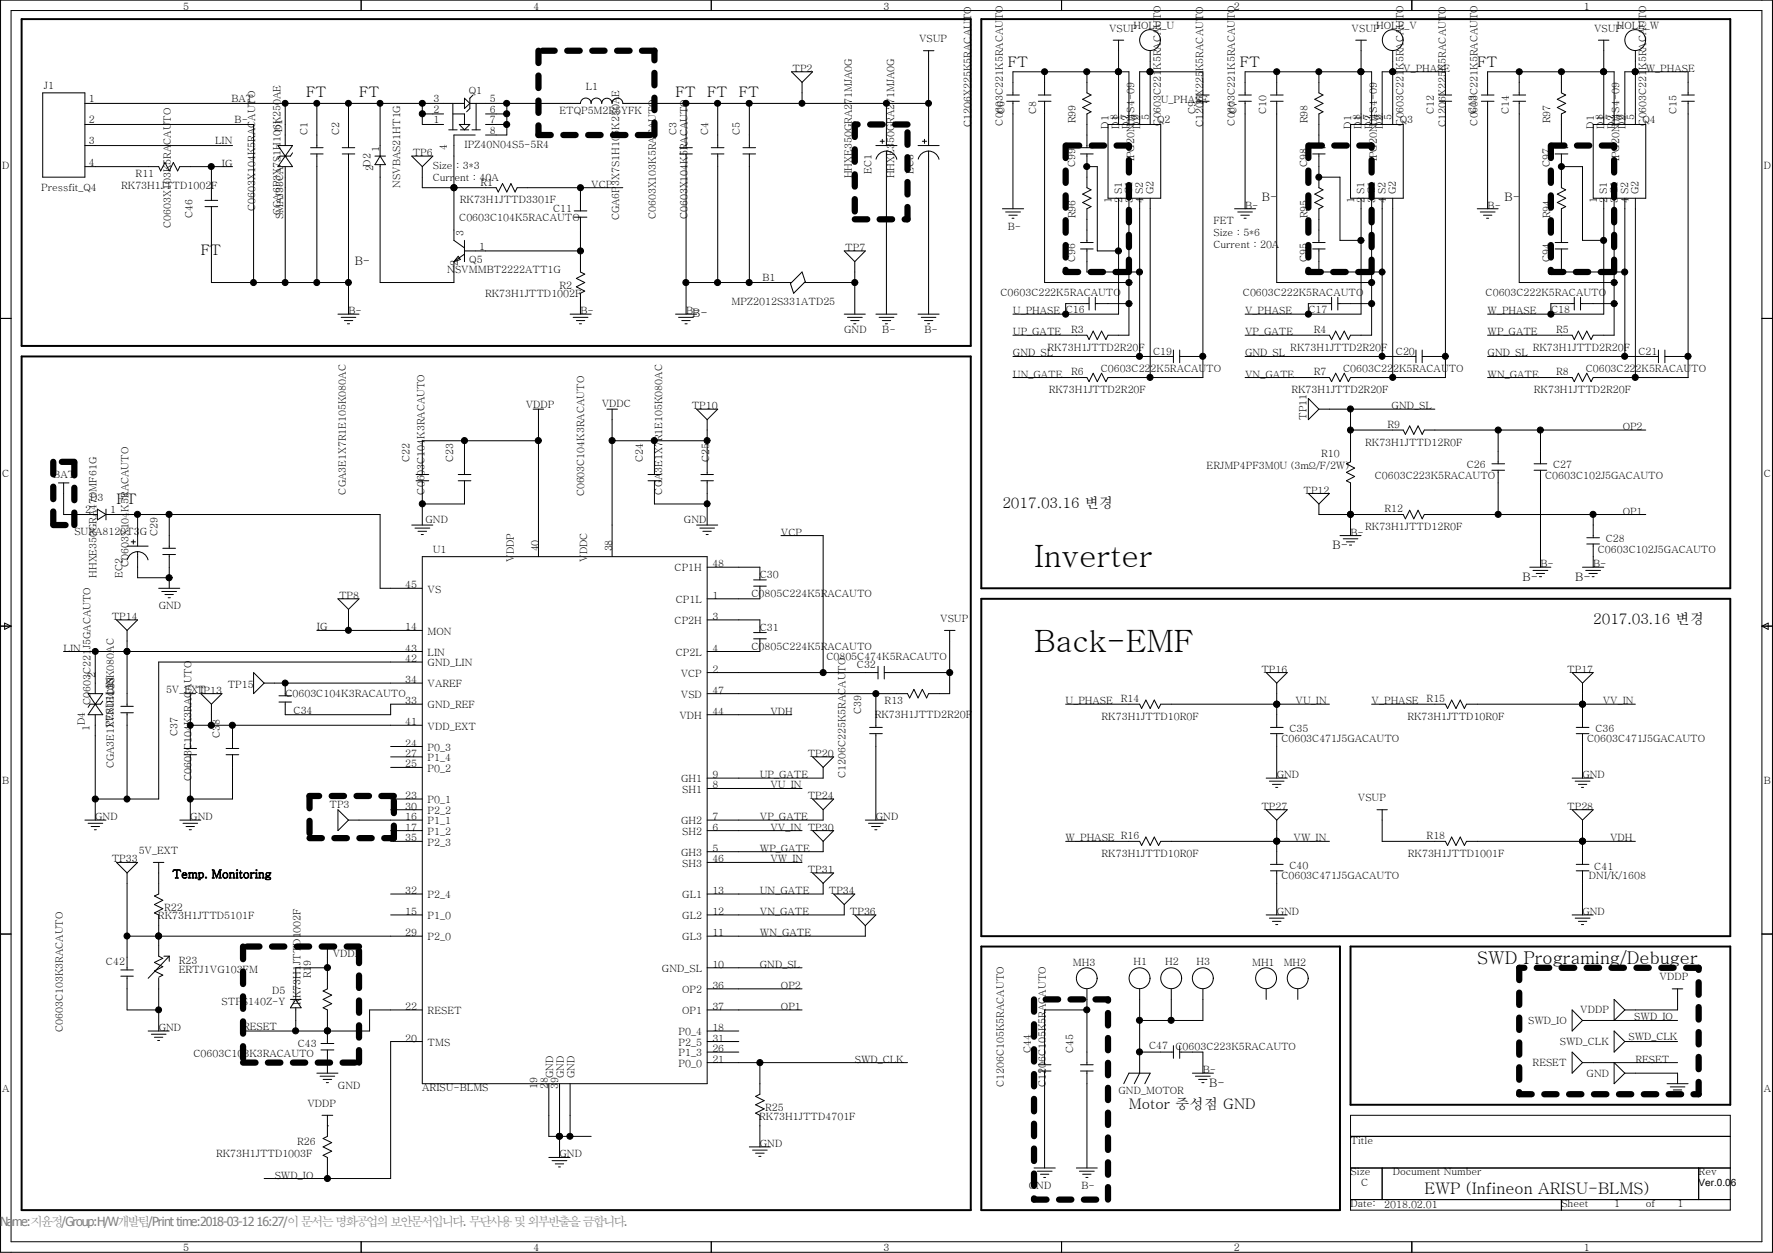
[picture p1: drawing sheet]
<svg xmlns="http://www.w3.org/2000/svg" width="420mm" height="297mm" viewBox="0 0 420 297" stroke-linecap="round" stroke-linejoin="round" font-family="sans-serif">
<path d="M5.1 4.5h224.8v77.4h-224.8zM232.4 4.5h177.3v134.8h-177.3zM5.1 84.4h224.8v202.1h-224.8zM232.4 141.8h177.3v79.9h-177.3zM232.4 224.1h84.9v62.4h-84.9zM319.8 224.1h89.9v37.5h-89.9z" fill="none" stroke="#000" stroke-width=".47"/>
<g fill="none" stroke="#000" stroke-width=".24">
<path d="M.1 0h419.6v296.5h-419.6zM2.6 2.5h414.6v291.5h-414.6zM85.5 0v2.5M168.4 0v2.5M187.4 17h5l-2.5 2.5zM189.9 19.5v5M218.6 12h2.5M219.9 12v22.5M247.3 17v5.5M251.4 0v2.5M257.4 17v5l.9 .5-2 1 2 1-2 1 2 1-.9 .5v8M263.6 9.5h2.5"/>
<path d="M264.8 17h.1M264.8 9.5v20M272.3 17h.1M272.3 12v17.5M302.3 17v5.5M312.3 17v5l1 .5-2 1 2 1-2 1 2 1-1 .5v8M321 9.5h2.5M322.3 17h.1M322.3 9.5v20M329.8 17h.1M329.8 12v17.5M334.3 0v2.5"/>
<path d="M359.7 17v5.5M369.7 17v5l1 .5-2 1 2 1-2 1 2 1-1 .5v8M378.5 9.5h2.5M379.7 17h.1M379.7 9.5v20M387.2 17h.1M387.2 12v17.5M10.1 22h10v19.9h-10zM20.1 39.5h17.5l.4 1 1.1-2 1 2 .9-2 1.1 2 .5-1h12.5M20.1 34.5h35M20.1 29.5h39.9v37.4M20.1 24.5h89.9"/>
<path d="M50.1 39.5v7.9M65.8 34.5h3.5l-3.5 5h3.5zM67.5 37h.1M67.5 24.5v10M67.5 39.5v27.4M69.3 36.2l-.5 .8h-2.5l-.5 .7M73.5 36.5h3M73.5 35h3M75 24.5v10.5M75 36.5v30.4M81 36.5h3M81 35h3"/>
<path d="M82.5 24.5v10.5M82.5 36.5v37.9M88.8 37h2.5M90 37l1.3 2h-2.5zM90 24.5v12.5M90 39v27.9h17.5v-4.9M97.5 37h5l-2.5 2.5zM100 24.5v5h5M100 27h5M100 39.5v4.9h17.5l.5 1.1 1-2 1 2 1-2 1 2 .5-1.1h25M106.3 30.7h1.9M107.2 27h2.8v2.5"/>
<path d="M107.2 24.5v6.2M108.7 29.5h2.5l-1.2 1.2zM109 30.7h2M110 23.3l1.2 1.2-1.2 1.2zM111.2 24.5h26.2a1.27 1.27 0 0 1 1.3-1.3 1.27 1.27 0 0 1 1.3 1.3M111.8 30.7h1.9M112 22.5l-.8 .8v2.4l-.7 .8M112.5 32h-5v24.9l2.5 1.8M112.7 24.5v6.2M115 29.5h5M115 27h5M120 24.5v7.5h-5"/>
<path d="M139.9 24.5a1.27 1.27 0 0 1 1.3-1.3 1.27 1.27 0 0 1 1.3 1.3 1.23 1.23 0 0 1 1.2-1.2 1.23 1.23 0 0 1 1.2 1.2 1.27 1.27 0 0 1 1.3-1.3 1.27 1.27 0 0 1 1.3 1.3h72.4M160.9 36.5h3M160.9 35h3M162.4 24.5v10.5M162.4 36.5v37.9M168.4 36.5h3M168.4 35h3M169.9 24.5v10.5M169.9 36.5v30.4M175.9 36.5h3M175.9 35h3M177.4 24.5v10.5"/>
<path d="M177.4 36.5v30.4M207.4 34.5h5M207.4 37.7a2.53 2.53 0 0 1 2.5-1.9 2.53 2.53 0 0 1 2.4 1.9M208.4 33.4h1M208.9 33v1M209.9 24.5v10M209.9 35.7v38.7M217.4 34.5h5M217.4 37.7a2.53 2.53 0 0 1 2.5-1.9 2.53 2.53 0 0 1 2.4 1.9M218.4 33.4h1M218.9 33v1M219.9 35.7v38.7"/>
<path d="M238.4 24h3M238.4 22.5h3M239.8 22.5v-5.5h27.5v12.5M239.8 24v25.4M245.8 24h3.1M245.8 22.5h3.1M247.3 24v42.9h20M255.8 36.5h3M255.8 35h3M257.4 39.5h.1M257.4 39.5h2.4v19.9h5M257.4 36.5v7.9l.9 .6-2 1 2 .9-2 1.1 2 .9-.9 .5v8"/>
<path d="M262.4 29.5h12.4v17.4h-12.4zM283.3 24h3M283.3 22.5h3M284.8 22.5v-5.5h-15v12.5M284.8 24v65.4h-22.4l-.6 1-1-2-1 2-1-2-.9 2-.5-1h-17.6M293.3 24h3M293.3 22.5h3M294.8 22.5v-5.5h30v12.5M294.8 24v25.4M300.8 24h3M300.8 22.5h3M302.3 24v42.9h22.5"/>
<path d="M310.8 36.5h3M310.8 35h3M312.3 36.5v7.9l1 .6-2 1 2 .9-2 1.1 2 .9-1 .5v8M319.8 29.5h12.5v17.4h-12.5zM340.8 24h2.9M340.8 22.5h2.9M342.2 22.5v-5.5h-14.9v12.5M342.2 24v65.4h-22.4l-.5 1-1-2-1 2-1-2-1 2-.5-1h-20M350.7 24h3.1M350.7 22.5h3.1M352.2 22.5v-5.5h30v12.5M352.2 24v25.4"/>
<path d="M358.2 24h3M358.2 22.5h3M359.7 24v42.9h22.5M368.2 36.5h3M368.2 35h3M369.7 39.5h.1M369.7 36.5v7.9l1 .6-2 1 2 .9-2 1.1 2 .9-1 .5v8M369.7 39.5h5v17.4h5M377.2 29.5h12.5v17.4h-12.5zM398.2 24h3M398.2 22.5h3M399.7 22.5v-5.5h-15v12.5"/>
<path d="M399.7 24v65.4h-22.5l-.5 1-1-2-1 2-1-2-.9 2-.6-1h-20M48.5 48.9h3M48.5 47.4h3M50.1 48.9v18h32.4M107.5 44.4h.1M110 56.9v5.1M110 59.4h27.4M136 51.4h3M136 49.9h3M137.4 44.4v5.5M137.4 51.4v13l1.1 .5-2 1 2 1-2 1 2 1-1.1 .5v5M199.9 59.4h5l-2.5 2.6z"/>
<path d="M237.3 49.4h5.1M238.1 50.2h3.5M238.9 51h2M239.6 51.7h.5M255.8 58.9h3M255.8 57.4h3M257.4 58.9v5.5h12.4M264.8 46.9v27.5h-25M267.3 46.9v32.5h-4.9l-.6 1-1-2-1 2-1-2-.9 2-.5-1h-17.6M269.8 46.9v37.5M272.3 46.9v42.5M292.3 49.4h5"/>
<path d="M293.1 50.2h3.4M293.8 51h2M294.6 51.7h.5M310.8 58.9h3M310.8 57.4h3M312.3 41.9h.1M312.3 58.9v5.5h15M312.3 41.9h5v15h5M322.3 46.9v27.5h-27.5M324.8 46.9v32.5h-5l-.5 1-1-2-1 2-1-2-1 2-.5-1h-20M327.3 46.9v37.5M329.8 46.9v42.5"/>
<path d="M349.8 49.4h4.9M350.5 50.2h3.5M351.3 51h1.9M352 51.7h.5M368.2 58.9h3M368.2 57.4h3M369.7 58.9v5.5h15M379.7 46.9v27.5h-27.5M382.2 46.9v32.5h-5l-.5 1-1-2-1 2-1-2-.9 2-.6-1h-20M384.7 46.9v37.5M387.2 46.9v42.5M.1 75.4h2.5"/>
<path d="M80 74.4h5M80.8 75.1h3.4M81.5 75.9h2M82.3 76.7h.5M108.5 60.7l.5 .7-1.5 .6zM110 60.2l-2.5 1.8M135 74.4h5M135.7 75.1h3.5M136.5 75.9h2M137.2 76.7h.5M160 74.4h4.9M160.7 75.1h3.5"/>
<path d="M161.4 75.9h2M162.2 76.7h.5M162.4 66.9h25M187.2 67.2l2.7-2.8 .8 2.3-2.8 2.7zM190.4 66.9h12M199.9 74.4h5M200.7 75.1h3.5M201.4 75.9h2M202.1 76.7h.5M202.4 62v12.4M207.4 74.4h5M208.1 75.1h3.6"/>
<path d="M208.9 75.9h2M209.6 76.7h.5M217.4 74.4h5M218.1 75.1h3.5M218.9 75.9h2M219.7 76.7h.4M257.9 71.9h-5.6v2.5M257.9 70.4v3M259.3 71.9h8M259.3 70.4v3M315.3 71.9h-5.5v2.5M315.3 70.4v3"/>
<path d="M316.8 71.9h8M316.8 70.4v3M372.8 71.9h-5.6v2.5M372.8 70.4v3M374.2 71.9h8M374.2 70.4v3M417.2 75.4h2.5M126.2 96.9h2.5M127.5 96.9v34.9M143.7 96.9h2.5M144.9 96.9v34.9M164.9 96.9h5l-2.5 2.5z"/>
<path d="M167.4 99.4v13M239.8 84.4h38M277.8 82.9v3M279.3 84.4h5.5M279.3 82.9v3M294.8 84.4h40.5M309.8 94.3l2.5 2.6-2.5 2.5zM312.3 96.9h27.4M319.8 96.9v12.5l-1 .4 1.9 1-1.9 1 1.9 1-1.9 1 1 .5v12.5M335.3 82.9v3M336.7 84.4h5.5M336.7 82.9v3"/>
<path d="M352.2 84.4h40.5M392.7 82.9v3M394.2 84.4h5.5M394.2 82.9v3M13.8 114.3h2.5M15.1 114.3v7.5h8M98.5 113.8h3M98.5 112.4h3M100 113.8v10.5M108.5 113.8h3M108.5 112.4h3M110 104.4v8"/>
<path d="M110 113.8v5.5h-10M127.5 104.4h-27.5v8M144.9 104.4h22.5M153.4 113.8h3M153.4 112.4h3M155 104.4v8M155 113.8v5.5h12.4M166 113.8h2.9M166 112.4h2.9M167.4 113.8v10.5M309.8 116.8h5l-2.5 2.5zM312.3 119.3v2.5h20l.5 1 1-2 1 2 1-2 .9 2 .5-1h52.5"/>
<path d="M319.8 101.8h12.5l.5 1 1-1.9 1 1.9 1-1.9 .9 1.9 .5-1h52.5M353.2 111.3h3M353.2 109.8h3M354.7 101.8v8M354.7 111.3v10.5M363.2 111.3h3M363.2 109.8h3M364.8 101.8v8M364.8 111.3v23M23.1 120.6l2 1.2-2 1.3zM25.1 121.8h64.9v17.5h10M25.1 120.6v2.5"/>
<path d="M30.1 129.3h5M30.1 132.5a2.53 2.53 0 0 1 2.5-1.9 2.53 2.53 0 0 1 2.4 2M31.1 128.3h1M31.6 127.8v1M32.6 121.8v7.5M32.6 130.6v6.2h7.5M37.6 139.3h5M38.5 131.3h3.1M38.5 129.8h3.1M40.1 121.8v8M40.1 131.3v8M97.5 124.3h5"/>
<path d="M98.3 125h3.5M99 125.8h2M99.7 126.6h.5M100 131.8h67.4v124.8h-67.4zM164.9 124.3h5M165.7 125h3.5M166.4 125.8h2M167.2 126.6h.5M167.4 134.3h12.5v3M178.4 138.8h3M178.4 137.3h3M179.9 138.8v3h-12.5"/>
<path d="M184.9 126.8h10v32.5M317.3 126.8h5M318 127.6h3.5M318.8 128.3h1.9M319.5 129.1h.5M319.8 121.8h.1M362.2 134.3h5M363 135.1h3.5M363.7 135.8h2M364.5 136.5h.5M374.7 134.3h5M375.5 135.1h3.5"/>
<path d="M375.7 128.8h3M375.7 127.3h3M376.2 135.8h2M377 136.5h.4M377.2 121.8v5.5M377.2 128.8v5.5M.1 148.3h2.5M1.1 147.5l1.5 .8-1.5 .7zM15.1 154.3h84.9M22.6 154.3v9.9M27.6 146.8h5l-2.5 2.5zM30.1 154.3h.1"/>
<path d="M30.1 149.3v17.9M38.3 140.1h3.5M39.1 140.8h1.9M39.8 141.5h.5M60 159.3l2.5 2.4-2.5 2.5zM75 149.3h25M80 141.8h5l-2.5 2.5zM82.5 144.3v5M100 156.8h-62.4v32.4h-15M167.4 146.8h12.5v3M167.4 159.3h40.5M178.4 151.3h3"/>
<path d="M178.4 149.8h3M179.9 151.3v3h-12.5M207.9 157.8v3M209.4 159.3h15.5M209.4 157.8v3M223.6 149.3h2.5M224.9 149.3v14.9h-5l-.5 1.1-1-2.1-1 2.1-1-2.1-1 2.1-.5-1.1h-47.5M299.8 159.3h5l-2.5 2.4zM372.2 159.3h5l-2.5 2.4zM417.2 148.3h2.5M417.2 148.3l1.5-.8v1.5zM20.9 164.2h3.4l-1.7 2.5z"/>
<path d="M22.6 166.7h.1M22.6 169.2v25M22.6 166.7l1.7 2.5h-3.4zM24.3 166l-.5 .7h-2.5l-.4 .8M28.6 168.8h3M28.6 167.2h3M30.1 168.8v20.4M43.6 178.7h2.9M43.6 177.2h2.9M43.8 164.2h2.5M45.1 164.2v13M45.1 178.7v15.5"/>
<path d="M45.1 171.7h54.9M47.6 164.2h5l-2.5 2.5zM50.1 166.7v5M53.5 178.7h3M53.5 177.2h3M55.1 171.7v5.5M55.1 178.7v10.5h-10M62.5 161.7h37.5M66.1 166.2h2.9M66.1 164.8h2.9M67.5 161.7h.1M67.5 161.7v3.1"/>
<path d="M67.5 166.2v3h25v-2.5h7.5M92.5 176.8h7.5M92.5 179.2h7.5M167.4 169.2h20M192.4 179.2h5l-2.5 2.5zM205.9 173.7h3M205.9 172.2h3M207.4 164.2v8M207.4 173.7v20.5M252.3 166.7h17.5l.5 1.1 1-2 1 2 1-2 1 2 .5-1.1h40M300.8 173.7h3M300.8 172.2h3"/>
<path d="M302.3 166.7h.1M302.3 161.7v10.5M302.3 173.7v10.5M324.8 166.7h17.4l.6 1.1 .9-2 1 2 1.1-2 .9 2 .5-1.1h40M373.2 173.7h3M373.2 172.2h3M374.7 166.7h.1M374.7 161.7v10.5M374.7 173.7v10.5M20.1 194.2h5M20.9 194.9h3.4M21.6 195.7h2"/>
<path d="M22.3 196.5h.5M42.6 194.2h5M43.3 194.9h3.5M44 195.7h2M44.8 196.5h.5M80 191.7l2.5 2.5-2.5 2.5zM82.5 194.2h17.5M92.5 199.2h7.5M92.5 196.7h7.5M92.5 181.7h7.5M92.5 191.7h7.5M92.5 189.2h7.5"/>
<path d="M167.4 186.7h22.5M167.4 196.7h22.5M192.4 196.7h5l-2.5 2.5zM192.4 189.2h5l-2.5 2.5zM194.9 181.7v2.5h-27.5M194.9 199.2v2.5h-27.5M194.9 191.7v2.5h-27.5M204.9 194.2h5M205.7 194.9h3.4M206.4 195.7h2M207.1 196.5h.5M252.3 199.2h17.5l.5 1 1-2 1 2 1-2 1 2 .5-1h40"/>
<path d="M299.8 184.2h5M299.8 191.7h5l-2.5 2.5zM300.6 185h3.4M301.3 185.7h2M302 186.4h.6M302.3 199.2h.1M302.3 194.2v10.5M326 191.7h2.5M327.3 191.7v7.5h14.9l.6 1 .9-2 1 2 1.1-2 .9 2 .5-1h40M372.2 184.2h5M372.2 191.7h5l-2.5 2.5zM373 185h3.5"/>
<path d="M373.7 185.7h2M374.4 186.4h.6M374.7 199.2h.1M374.7 194.2v10.5M27.6 204.2h5l-2.5 2.5zM30.1 206.7v23M36.3 204.2h2.5M37.6 204.2v7.5l-1 .5 1.9 1-1.9 1 1.9 1-1.9 1 1 .4v9.8l.9 .5-1.9 1 1.9 1-1.9 1 1.9 1-.9 .5M92.5 216.6h7.5M92.5 211.7h7.5M167.4 204.2h22.5M192.4 206.7h5l-2.5 2.5z"/>
<path d="M194.9 209.2v2.5h-27.5M197.4 211.7h5l-2.5 2.5zM199.9 214.2v2.4h-32.5M202.4 216.6h5l-2.5 2.6zM204.9 219.2v2.5h-37.5M299.8 216.6h5M300.6 217.4h3.4M300.8 206.2h3M300.8 204.7h3M301.3 218.2h2M302 218.9h.6M302.3 206.2v10.4"/>
<path d="M372.2 216.6h5M373 217.4h3.5M373.2 206.2h3M373.2 204.7h3M373.7 218.2h2M374.4 218.9h.6M374.7 206.2v10.4M.1 221.2h2.5M28.6 231.1h3M28.6 229.7h3M30.1 231.1v8h7.5M30.1 221.7h69.9"/>
<path d="M37.6 221.7h.1M37.6 231.6v12.5M38.8 226.4h1.3M40.1 226.4v1.2M40.1 226.4l-5 5.2M68.8 236.6h2.5M70 238.6v5.5M70 236.6l1.3 2h-2.5zM76.3 224.1h2.5M77.5 224.1v10l-1 .6 2 .9-2 1 2 1.1-2 .9 1 .5v8M77.5 229.2h-7.5v7.4M100 239.1h-12.5v5h-30"/>
<path d="M167.4 229.2h22.5M167.4 234.1h22.5M167.4 239.1h22.5M257.4 239.1h-10.1v13M257.4 234.1v18M269.8 234.1v20l-1.2 2.5M277.3 234.1v7.5M284.8 234.1v7.5h-15M299.8 234.1v2.5M307.3 234.1v2.5M372.2 239.1l2.5 2.5-2.5 2.5zM382.2 236.6l2.5 2.5-2.5 2.5z"/>
<path d="M395.9 234.1h2.5M397.2 234.1v5h-12.5M417.2 221.2h2.5M35.1 244.1h5M35.8 244.9h3.5M36.6 245.6h1.9M37.3 246.4h.5M75 254.1h5M75.8 254.8h3.5M76 248.6h3M76 247.1h3M76.5 255.6h2"/>
<path d="M77.3 256.3h.5M77.5 244.1h.1M77.5 248.6v5.5M100 246.6h-7.5v32.5h-30M129.9 256.6v12.5h10.1M132.5 256.6v17.5M135 256.6v12.5M167.4 244.1h7.5M167.4 246.6h7.5M167.4 249.1h7.5M167.4 251.6h47.5M179.9 251.6v7.5l-1 .5 2 1-2 1 2 1-2 1 1 .5v7.5"/>
<path d="M245.8 253.6h3.1M245.8 252.1h3.1M247.3 253.6v23M255.8 253.6h3M255.8 252.1h3M257.4 253.6v23M266.1 256.6l1.2-2.5h5l-1.2 2.5M269.8 249.1h8M277.8 247.6v3M279.3 249.1h5.5v5M279.3 247.6v3M282.3 254.1h5"/>
<path d="M283 254.8h3.6M283.8 255.6h2M284.6 256.3h.5M372.2 249.1l2.5 2.5-2.5 2.5zM374.7 251.6h22.5M374.7 241.6h22.5M382.2 244.1l2.5 2.5-2.5 2.5zM382.2 251.6l2.5 2.5-2.5 2.5zM384.7 246.6h12.5M384.7 254.1h12.5v2.5M394.7 256.6h5M395.5 257.4h3.4"/>
<path d="M396.2 258.1h2M397 258.8h.4M76.3 264.1h2.5M77.5 266.6h.1M77.5 264.1v5l-1 .5 2 1-2 1 2 1-2 1 1 .5v5M129.9 274.1h5.1M130.7 274.8h3.5M131.5 275.6h2M132.2 276.3h.5M132.5 269.1h.1M177.4 271.6h5M178.2 272.3h3.5"/>
<path d="M178.9 273h2M179.7 273.8h.5M244.8 276.6h5.1M245.6 277.3h3.5M246.4 278h1.9M247.1 278.8h.5M254.9 276.6h4.9M255.6 277.3h3.5M256.3 278h2M257.1 278.8h.5M319.8 264.1h89.9v22.4h-89.9zM319.8 276.6h89.9"/>
<path d="M319.8 269.1h89.9M327.3 276.6v7.4M402.2 276.6v7.4M85.5 294v2.5M168.4 294v2.5M251.4 294v2.5M319.8 284h89.9M334.3 294v2.5M369.7 284v2.5"/>
<circle cx="272.3" cy="9.5" r="2.46"/>
<circle cx="329.8" cy="9.5" r="2.46"/>
<circle cx="387.2" cy="9.5" r="2.46"/>
<circle cx="257.3" cy="231.6" r="2.46"/>
<circle cx="269.8" cy="231.6" r="2.47"/>
<circle cx="277.3" cy="231.6" r="2.47"/>
<circle cx="284.8" cy="231.6" r="2.47"/>
<circle cx="299.8" cy="231.6" r="2.47"/>
<circle cx="307.3" cy="231.6" r="2.47"/>
</g>
<g fill="none" stroke="#000" stroke-width="1.5">
<path d="M127.5 12v2.9M127.5 17.9v2.9M128.4 12h2.9M134.3 12h3M140.2 12h3M146.1 12h3M152 12h3v2.3M155 17.3v2.9M127.5 23.8v2.9M127.5 29.7v2.3h2.9M133.4 32h2.9M139.3 32h2.9"/>
<path d="M145.1 32h3M151 32h3M155 23.1v3M155 29v3M202.4 35.4v2.9M203.1 29.5h-.7v2.9M206 29.5h3M212 29.5h2.9M214.9 31.3v3M214.9 37.2v3M252.3 34.5v2.9M252.6 34.5h2.9"/>
<path d="M258.5 34.5h2.9M264.4 34.5h2.9v.5M267.3 37.9v2.9M309.8 34.5v2.9M310 34.5h3M315.9 34.5h3M321.8 34.5h3v.5M324.8 37.9v2.9M367.2 34.5v2.9M367.5 34.5h2.9M373.4 34.5h2.9M379.3 34.5h2.9v.5"/>
<path d="M382.2 37.9v2.9M202.4 41.3v2.9M202.4 47.2v2.9M202.4 51.9h3M208.3 51.9h2.9M214.9 49v2.9h-.7M214.9 43.1v3M252.3 40.4v2.9M252.3 46.3v2.9M252.3 52.1v3M252.3 58v3M267.3 43.8v3"/>
<path d="M267.3 49.7v2.9M267.3 55.6v2.9M309.8 40.4v2.9M309.8 46.3v2.9M309.8 52.1v3M309.8 58v3M324.8 43.8v3M324.8 49.7v2.9M324.8 55.6v2.9M367.2 40.4v2.9M367.2 46.3v2.9M367.2 52.1v3"/>
<path d="M367.2 58v3M382.2 43.8v3M382.2 49.7v2.9M382.2 55.6v2.9M252.3 63.9v.5h3M258.2 64.4h3M264.1 64.4h3M267.3 61.5v2.9M309.8 63.9v.5h2.9M315.7 64.4h2.9M321.6 64.4h2.9M324.8 61.5v2.9"/>
<path d="M367.2 63.9v.5h3M373.1 64.4h3M379 64.4h2.9M382.2 61.5v2.9M12.6 109.4v2.9M12.6 115.2v3M14.6 109.4h3M17.6 109.6v3M17.6 115.5v2.9M12.6 121.1v3M12.6 124.3h2.9M17.6 121.4v2.9"/>
<path d="M73.3 194.4v2.9M73.3 198.5h2.9M75.6 188.5h-2.3v2.9M78.5 188.5h3M79.2 198.5h2.9M84.4 188.5h3M85.1 198.5h2.9M90.3 188.5h3M93.3 195.5v3h-2.3M93.3 189.6v2.9M57.5 224.1v3M57.5 230v3"/>
<path d="M57.5 235.9v3M58.5 224.1h2.9M64.4 224.1h2.9M70.3 224.1h2.9M76.2 224.1h2.9M82.1 224.1h2.9M85 225.1v3M85 231v2.9M85 236.9v2.9M244.8 236.6v3M247.6 236.6h2.9M253.5 236.6h3"/>
<path d="M259.4 236.6h3v.3M262.4 239.9v2.9M359.7 235v2.9M360.9 229.2h-1.2v2.9M363.9 229.2h2.9M369.7 229.2h3.1M375.7 229.2h2.9M381.6 229.2h2.9M387.5 229.2h2.9M393.4 229.2h2.9M399.2 229.2h3v.5M402.2 232.6v2.9"/>
<path d="M402.2 238.5v2.9M57.5 241.8v3M57.5 247.7v2.9M57.5 251.6h3M63.4 251.6h3M69.4 251.6h2.9M75.2 251.6h3M81.1 251.6h3M85 242.8v2.9M85 248.6v3M244.8 242.5v3M244.8 248.4v3"/>
<path d="M244.8 254.3v2.9M262.4 245.8v2.9M262.4 251.7v2.9M262.4 257.6v2.9M359.7 241v2.9M359.7 246.8v2.9M359.7 252.7v3M359.7 258.6v.5h3M365.6 259.1h3M371.5 259.1h2.9M377.4 259.1h3M383.3 259.1h2.9"/>
<path d="M389.2 259.1h3M395.1 259.1h3M402.2 256.2v2.9h-1.2M402.2 244.4v2.9M402.2 250.3v2.9M244.8 260.2v3M244.8 266.1v2.9M244.8 271.9v3M244.8 277.9v2.9M262.4 263.4v3M262.4 269.3v3M262.4 275.2v3"/>
<path d="M244.8 283.7v.3h3M250.8 284h2.9M256.6 284h3M262.4 281.1v2.9"/>
</g>
<g fill="#000" stroke="#000" stroke-width=".24">
<circle cx="247.3" cy="17" r=".71"/>
<circle cx="257.3" cy="17" r=".71"/>
<circle cx="264.8" cy="17" r=".71"/>
<circle cx="272.3" cy="17" r=".71"/>
<circle cx="302.3" cy="17" r=".71"/>
<circle cx="312.3" cy="17" r=".7"/>
<circle cx="322.2" cy="17" r=".71"/>
<circle cx="329.8" cy="17" r=".71"/>
<circle cx="359.7" cy="17" r=".71"/>
<circle cx="369.7" cy="17" r=".71"/>
<circle cx="379.7" cy="17" r=".71"/>
<circle cx="387.2" cy="17" r=".71"/>
<circle cx="50" cy="39.4" r=".71"/>
<circle cx="67.5" cy="24.5" r=".7"/>
<circle cx="75" cy="24.5" r=".7"/>
<circle cx="82.5" cy="24.5" r=".7"/>
<circle cx="90" cy="24.5" r=".7"/>
<circle cx="100" cy="26.9" r=".72"/>
<circle cx="100" cy="24.5" r=".71"/>
<circle cx="120" cy="29.5" r=".72"/>
<circle cx="120" cy="26.9" r=".72"/>
<circle cx="120" cy="24.5" r=".71"/>
<circle cx="162.4" cy="24.5" r=".71"/>
<circle cx="169.9" cy="24.5" r=".71"/>
<circle cx="177.4" cy="24.5" r=".71"/>
<circle cx="189.9" cy="24.5" r=".7"/>
<circle cx="209.9" cy="24.5" r=".71"/>
<circle cx="219.8" cy="24.5" r=".7"/>
<circle cx="257.3" cy="39.4" r=".71"/>
<circle cx="369.7" cy="39.4" r=".71"/>
<circle cx="107.5" cy="44.4" r=".72"/>
<circle cx="137.4" cy="44.4" r=".72"/>
<circle cx="137.4" cy="59.4" r=".72"/>
<circle cx="264.8" cy="59.4" r=".72"/>
<circle cx="312.3" cy="41.9" r=".71"/>
<circle cx="322.2" cy="56.9" r=".72"/>
<circle cx="379.7" cy="56.9" r=".72"/>
<circle cx="60" cy="66.9" r=".71"/>
<circle cx="67.5" cy="66.9" r=".71"/>
<circle cx="75" cy="66.9" r=".71"/>
<circle cx="82.5" cy="66.9" r=".71"/>
<circle cx="162.4" cy="66.9" r=".72"/>
<circle cx="169.9" cy="66.9" r=".72"/>
<circle cx="177.4" cy="66.9" r=".72"/>
<circle cx="202.4" cy="66.9" r=".72"/>
<circle cx="252.3" cy="74.4" r=".72"/>
<circle cx="267.3" cy="71.9" r=".72"/>
<circle cx="267.3" cy="66.9" r=".72"/>
<circle cx="269.8" cy="64.4" r=".72"/>
<circle cx="309.8" cy="74.4" r=".72"/>
<circle cx="324.8" cy="71.9" r=".72"/>
<circle cx="324.8" cy="66.9" r=".72"/>
<circle cx="327.2" cy="64.4" r=".71"/>
<circle cx="367.2" cy="74.4" r=".72"/>
<circle cx="382.2" cy="71.9" r=".72"/>
<circle cx="382.2" cy="66.9" r=".72"/>
<circle cx="384.7" cy="64.4" r=".72"/>
<circle cx="269.8" cy="84.4" r=".72"/>
<circle cx="272.3" cy="89.4" r=".72"/>
<circle cx="284.8" cy="84.4" r=".72"/>
<circle cx="319.7" cy="96.8" r=".71"/>
<circle cx="327.2" cy="84.4" r=".71"/>
<circle cx="329.8" cy="89.4" r=".72"/>
<circle cx="342.2" cy="84.4" r=".71"/>
<circle cx="384.7" cy="84.4" r=".72"/>
<circle cx="387.2" cy="89.4" r=".72"/>
<circle cx="399.7" cy="84.4" r=".72"/>
<circle cx="100" cy="119.3" r=".72"/>
<circle cx="110" cy="104.3" r=".72"/>
<circle cx="127.5" cy="104.3" r=".72"/>
<circle cx="144.9" cy="104.3" r=".72"/>
<circle cx="154.9" cy="104.3" r=".72"/>
<circle cx="167.4" cy="119.3" r=".71"/>
<circle cx="167.4" cy="104.3" r=".71"/>
<circle cx="319.7" cy="101.8" r=".71"/>
<circle cx="354.7" cy="101.8" r=".72"/>
<circle cx="364.7" cy="101.8" r=".72"/>
<circle cx="32.5" cy="121.8" r=".72"/>
<circle cx="40" cy="136.8" r=".72"/>
<circle cx="40" cy="121.8" r=".72"/>
<circle cx="319.7" cy="121.8" r=".71"/>
<circle cx="354.7" cy="121.8" r=".72"/>
<circle cx="377.2" cy="121.8" r=".72"/>
<circle cx="22.6" cy="154.2" r=".71"/>
<circle cx="30.1" cy="154.2" r=".7"/>
<circle cx="82.5" cy="149.2" r=".71"/>
<circle cx="194.9" cy="159.3" r=".72"/>
<circle cx="224.9" cy="159.3" r=".72"/>
<circle cx="45" cy="171.7" r=".71"/>
<circle cx="50" cy="171.7" r=".72"/>
<circle cx="55" cy="171.7" r=".72"/>
<circle cx="67.5" cy="161.7" r=".7"/>
<circle cx="207.4" cy="164.2" r=".72"/>
<circle cx="302.3" cy="166.7" r=".72"/>
<circle cx="374.7" cy="166.7" r=".72"/>
<circle cx="22.6" cy="189.2" r=".72"/>
<circle cx="30.1" cy="189.2" r=".71"/>
<circle cx="45" cy="189.2" r=".71"/>
<circle cx="302.3" cy="199.2" r=".72"/>
<circle cx="374.7" cy="199.2" r=".72"/>
<circle cx="30.1" cy="221.6" r=".71"/>
<circle cx="37.5" cy="221.6" r=".71"/>
<circle cx="37.6" cy="239.1" r=".7"/>
<circle cx="77.5" cy="229.1" r=".72"/>
<circle cx="257.3" cy="239.1" r=".71"/>
<circle cx="70" cy="244.1" r=".72"/>
<circle cx="77.5" cy="244.1" r=".72"/>
<circle cx="179.9" cy="251.6" r=".72"/>
<circle cx="269.8" cy="241.6" r=".72"/>
<circle cx="269.8" cy="249.1" r=".72"/>
<circle cx="277.3" cy="241.6" r=".72"/>
<circle cx="77.5" cy="279.1" r=".72"/>
<circle cx="132.5" cy="269.1" r=".71"/>
<circle cx="135" cy="269.1" r=".71"/>
</g>
<g font-size="7.3">
<text x="244.8" y="134.3">Inverter</text>
<text x="244.8" y="154.3">Back-EMF</text>
</g>
<text font-size="4.1" x="349.8" y="228.1">SWD Programing/Debuger</text>
<text font-size="3.8" x="337.3" y="282.8">EWP (Infineon ARISU-BLMS)</text>
<g font-size="3.4">
<text x="238.6" y="15.8">FT</text>
<text x="293.5" y="15.8">FT</text>
<text x="349.8" y="15.8">FT</text>
<text x="72.5" y="23">FT</text>
<text x="85" y="23">FT</text>
<text x="160" y="23">FT</text>
<text x="167.4" y="23">FT</text>
<text x="174.9" y="23">FT</text>
<text x="47.6" y="60.4">FT</text>
<text x="27.6" y="119.3">FT</text>
<text x="237.3" y="120.3">2017.03.16 변경</text>
<text x="377.2" y="147.8">2017.03.16 변경</text>
<text x="267.3" y="262.6">Motor 중성점 GND</text>
</g>
<text font-size="3" fill="#7f7f7f" x="0" y="290.3">Name:지윤정/Group:H/W개발팀/Print time:2018-03-12 16:27/이문서는명화공업의보안문서입니다. 무단사용및외부반출을금합니다.</text>
<g font-size="2.7">
<text x="298.8" y="47.7">B-</text>
<text x="356.2" y="47.7">B-</text>
<text x="84" y="62.7">B-</text>
<text x="163.9" y="75.1">B-</text>
<text x="315.5" y="130.1">B-</text>
<text x="360.5" y="137.6">B-</text>
<text x="373" y="137.6">B-</text>
<text x="40.8" y="207.9">Temp. Monitoring</text>
<text x="286.3" y="257.4">B-</text>
</g>
<g font-size="2.4">
<text x="43.4" y="2.3">5</text>
<text x="126.3" y="2.3">4</text>
<text x="209.2" y="2.3">3</text>
<text x="292.1" y="2.3">2</text>
<text x="375" y="2.3">1</text>
<text x="217.6" y="10">VSUP</text>
<text x="262.6" y="7.5">VSUP</text>
<text x="268.4" y="6.8">HOLE_U</text>
<text x="320" y="7.5">VSUP</text>
<text x="325.9" y="6.8">HOLE_V</text>
<text x="377.4" y="7.5">VSUP</text>
<text x="382.8" y="6.8">HOLE_W</text>
<text x="187.7" y="17">TP2</text>
<text x="332.3" y="17">V_PHASE</text>
<text x="389.7" y="17">W_PHASE</text>
<text x="10.4" y="21">J1</text>
<text x="111" y="22.3">Q1</text>
<text x="138.7" y="21.2">L1</text>
<text x="21.1" y="24.2">1</text>
<text x="21.1" y="29.2">2</text>
<text x="54.8" y="24.2">BAT</text>
<text x="55.6" y="29.2">B-</text>
<text x="102.6" y="29.2">1</text>
<text x="102.6" y="26.7">2</text>
<text x="102.6" y="24.2">3</text>
<text x="116" y="24.2">5</text>
<text x="116" y="26.7">6</text>
<text x="116" y="29.2">7</text>
<text x="132.5" y="27">ETQP5M2R5YFK</text>
<text x="230" y="30" transform="rotate(-90 230 30)">C1206X225K5RACAUTO</text>
<text x="237.4" y="29.7" transform="rotate(-90 237.4 29.7)">C0603C221K5RACAUTO</text>
<text x="237.9" y="27" transform="rotate(-90 237.9 27)">C6</text>
<text x="245.3" y="27" transform="rotate(-90 245.3 27)">C8</text>
<text x="254.7" y="29.2" transform="rotate(-90 254.7 29.2)">R99</text>
<text x="264.6" y="28.5" transform="rotate(-90 264.6 28.5)">8</text>
<text x="267.1" y="28.5" transform="rotate(-90 267.1 28.5)">7</text>
<text x="269.6" y="28.5" transform="rotate(-90 269.6 28.5)">6</text>
<text x="272.1" y="28.5" transform="rotate(-90 272.1 28.5)">5</text>
<text x="274" y="29">Q2</text>
<text x="274.8" y="24.5">U_PHASE</text>
<text x="274.9" y="29.7" transform="rotate(-90 274.9 29.7)">C0603C221K5RACAUTO</text>
<text x="283" y="27" transform="rotate(-90 283 27)">C9</text>
<text x="284.9" y="30" transform="rotate(-90 284.9 30)">C1206X225K5RACAUTO</text>
<text x="292.4" y="29.7" transform="rotate(-90 292.4 29.7)">C0603C221K5RACAUTO</text>
<text x="292.8" y="27" transform="rotate(-90 292.8 27)">C7</text>
<text x="299.8" y="27" transform="rotate(-90 299.8 27)">C10</text>
<text x="309.6" y="29.2" transform="rotate(-90 309.6 29.2)">R98</text>
<text x="322" y="28.5" transform="rotate(-90 322 28.5)">8</text>
<text x="324.5" y="28.5" transform="rotate(-90 324.5 28.5)">7</text>
<text x="327" y="28.5" transform="rotate(-90 327 28.5)">6</text>
<text x="329.5" y="28.5" transform="rotate(-90 329.5 28.5)">5</text>
<text x="331.5" y="29">Q3</text>
<text x="332.3" y="29.7" transform="rotate(-90 332.3 29.7)">C0603C221K5RACAUTO</text>
<text x="339.5" y="27" transform="rotate(-90 339.5 27)">C12</text>
<text x="342.3" y="30" transform="rotate(-90 342.3 30)">C1206X225K5RACAUTO</text>
<text x="349.5" y="27" transform="rotate(-90 349.5 27)">C13</text>
<text x="349.8" y="29.7" transform="rotate(-90 349.8 29.7)">C0603C221K5RACAUTO</text>
<text x="357.2" y="27" transform="rotate(-90 357.2 27)">C14</text>
<text x="367" y="29.2" transform="rotate(-90 367 29.2)">R97</text>
<text x="379.5" y="28.5" transform="rotate(-90 379.5 28.5)">8</text>
<text x="381.9" y="28.5" transform="rotate(-90 381.9 28.5)">7</text>
<text x="384.5" y="28.5" transform="rotate(-90 384.5 28.5)">6</text>
<text x="387" y="28.5" transform="rotate(-90 387 28.5)">5</text>
<text x="388.9" y="29">Q4</text>
<text x="389.8" y="29.7" transform="rotate(-90 389.8 29.7)">C0603C221K5RACAUTO</text>
<text x="397" y="27" transform="rotate(-90 397 27)">C15</text>
<text x="21.1" y="34.2">3</text>
<text x="50.9" y="34.2">LIN</text>
<text x="66.8" y="31.3" transform="rotate(-90 66.8 31.3)">D1</text>
<text x="72.8" y="32" transform="rotate(-90 72.8 32)">C1</text>
<text x="80.3" y="32" transform="rotate(-90 80.3 32)">C2</text>
<text x="89.8" y="36" transform="rotate(-90 89.8 36)">1</text>
<text x="105.8" y="35.5" transform="rotate(-90 105.8 35.5)">4</text>
<text x="110" y="35">IPZ40N04S5-5R4</text>
<text x="116" y="31.7">8</text>
<text x="160.2" y="32" transform="rotate(-90 160.2 32)">C3</text>
<text x="167.7" y="32" transform="rotate(-90 167.7 32)">C4</text>
<text x="175.1" y="32" transform="rotate(-90 175.1 32)">C5</text>
<text x="262.5" y="30.5" transform="rotate(-90 262.5 30.5)">D1</text>
<text x="265" y="30.5" transform="rotate(-90 265 30.5)">D1</text>
<text x="267.5" y="30.5" transform="rotate(-90 267.5 30.5)">D2</text>
<text x="270" y="30.5" transform="rotate(-90 270 30.5)">D2</text>
<text x="319.9" y="30.5" transform="rotate(-90 319.9 30.5)">D1</text>
<text x="322.4" y="30.5" transform="rotate(-90 322.4 30.5)">D1</text>
<text x="324.9" y="30.5" transform="rotate(-90 324.9 30.5)">D2</text>
<text x="327.4" y="30.5" transform="rotate(-90 327.4 30.5)">D2</text>
<text x="377.4" y="30.5" transform="rotate(-90 377.4 30.5)">D1</text>
<text x="379.8" y="30.5" transform="rotate(-90 379.8 30.5)">D1</text>
<text x="382.4" y="30.5" transform="rotate(-90 382.4 30.5)">D2</text>
<text x="384.9" y="30.5" transform="rotate(-90 384.9 30.5)">D2</text>
<text x=".5" y="40">D</text>
<text x="21.1" y="39.2">4</text>
<text x="32.1" y="41.9">R11</text>
<text x="52.6" y="39.5">IG</text>
<text x="87.8" y="39.5" transform="rotate(-90 87.8 39.5)">D2</text>
<text x="88.4" y="40.5" transform="rotate(-90 88.4 40.5)">2</text>
<text x="97.7" y="37">TP6</text>
<text x="102.5" y="40">Size : 3*3</text>
<text x="206.3" y="41.2" transform="rotate(-90 206.3 41.2)">EC1</text>
<text x="216.3" y="41.2" transform="rotate(-90 216.3 41.2)">EC3</text>
<text x="254.6" y="39.5" transform="rotate(-90 254.6 39.5)">C99</text>
<text x="268.5" y="38.2" transform="rotate(-90 268.5 38.2)">IPG20N04S4-09</text>
<text x="309.5" y="39.5" transform="rotate(-90 309.5 39.5)">C98</text>
<text x="326" y="38.2" transform="rotate(-90 326 38.2)">IPG20N04S4-09</text>
<text x="367" y="39.5" transform="rotate(-90 367 39.5)">C97</text>
<text x="383.4" y="38.2" transform="rotate(-90 383.4 38.2)">IPG20N04S4-09</text>
<text x="417.6" y="40">D</text>
<text x="9.8" y="45.2">Pressfit_Q4</text>
<text x="28.7" y="44.7">RK73H1JTTD1002F</text>
<text x="94.7" y="44.4" transform="rotate(-90 94.7 44.4)">NSVBAS21HT1G</text>
<text x="102.5" y="42.8">Current : 40A</text>
<text x="108.9" y="48">RK73H1JTTD3301F</text>
<text x="113.7" y="43.9">R1</text>
<text x="140" y="44.4">VCP</text>
<text x="201.7" y="42.2" transform="rotate(-90 201.7 42.2)">HHXE350GRA271MJA0G</text>
<text x="211.7" y="42.2" transform="rotate(-90 211.7 42.2)">HHXE350GRA271MJA0G</text>
<text x="263.2" y="48" transform="rotate(-90 263.2 48)">1</text>
<text x="265.6" y="46" transform="rotate(-90 265.6 46)">S1</text>
<text x="265.7" y="48" transform="rotate(-90 265.7 48)">2</text>
<text x="268.1" y="46" transform="rotate(-90 268.1 46)">G1</text>
<text x="268.2" y="48" transform="rotate(-90 268.2 48)">3</text>
<text x="270.6" y="46" transform="rotate(-90 270.6 46)">S2</text>
<text x="270.7" y="48" transform="rotate(-90 270.7 48)">4</text>
<text x="273.1" y="46" transform="rotate(-90 273.1 46)">G2</text>
<text x="320.6" y="48" transform="rotate(-90 320.6 48)">1</text>
<text x="323" y="46" transform="rotate(-90 323 46)">S1</text>
<text x="323.1" y="48" transform="rotate(-90 323.1 48)">2</text>
<text x="325.5" y="46" transform="rotate(-90 325.5 46)">G1</text>
<text x="325.6" y="48" transform="rotate(-90 325.6 48)">3</text>
<text x="328" y="46" transform="rotate(-90 328 46)">S2</text>
<text x="328.1" y="48" transform="rotate(-90 328.1 48)">4</text>
<text x="330.5" y="46" transform="rotate(-90 330.5 46)">G2</text>
<text x="378.1" y="48" transform="rotate(-90 378.1 48)">1</text>
<text x="380.5" y="46" transform="rotate(-90 380.5 46)">S1</text>
<text x="380.5" y="48" transform="rotate(-90 380.5 48)">2</text>
<text x="383" y="46" transform="rotate(-90 383 46)">G1</text>
<text x="383.1" y="48" transform="rotate(-90 383.1 48)">3</text>
<text x="385.5" y="46" transform="rotate(-90 385.5 46)">S2</text>
<text x="385.6" y="48" transform="rotate(-90 385.6 48)">4</text>
<text x="388" y="46" transform="rotate(-90 388 46)">G2</text>
<text x="40.4" y="54" transform="rotate(-90 40.4 54)">C0603X103K5RACAUTO</text>
<text x="45.6" y="51.7" transform="rotate(-90 45.6 51.7)">C46</text>
<text x="60.4" y="49.9" transform="rotate(-90 60.4 49.9)">C0603X104K5RACAUTO</text>
<text x="66.4" y="51" transform="rotate(-90 66.4 51)">CGA6P3X7S1H106K250AE</text>
<text x="67" y="51.9" transform="rotate(-90 67 51.9)">SMAJ33CA</text>
<text x="108.7" y="52.4">C0603C104K5RACAUTO</text>
<text x="131" y="50.2">C11</text>
<text x="146.6" y="52.2" transform="rotate(-90 146.6 52.2)">CGA6P3X7S1H106K250AE</text>
<text x="155.3" y="51.9" transform="rotate(-90 155.3 51.9)">C0603X103K5RACAUTO</text>
<text x="162.8" y="51.9" transform="rotate(-90 162.8 51.9)">C0603X104K5RACAUTO</text>
<text x="254.7" y="51.7" transform="rotate(-90 254.7 51.7)">R96</text>
<text x="287.3" y="52.9">FET</text>
<text x="294.8" y="49.4">B-</text>
<text x="309.6" y="51.7" transform="rotate(-90 309.6 51.7)">R95</text>
<text x="352.2" y="49.4">B-</text>
<text x="367" y="51.7" transform="rotate(-90 367 51.7)">R94</text>
<text x="109.8" y="55.9" transform="rotate(-90 109.8 55.9)">3</text>
<text x="113.5" y="59.2">1</text>
<text x="200.1" y="59.5">TP7</text>
<text x="238.6" y="54.5">B-</text>
<text x="287.3" y="55.8">Size : 5*6</text>
<text x="287.3" y="58.7">Current : 20A</text>
<text x="105.9" y="64.7">NSVMMBT2222ATT1G</text>
<text x="108.4" y="62.9" transform="rotate(-90 108.4 62.9)">2</text>
<text x="111.1" y="62.2">Q5</text>
<text x="254.6" y="62" transform="rotate(-90 254.6 62)">C96</text>
<text x="309.5" y="62" transform="rotate(-90 309.5 62)">C95</text>
<text x="367" y="62" transform="rotate(-90 367 62)">C94</text>
<text x="114.8" y="70.4">RK73H1JTTD1002F</text>
<text x="132.5" y="68.5">R2</text>
<text x="180.6" y="66.4">B1</text>
<text x="236.9" y="70.2">C0603C222K5RACAUTO</text>
<text x="294.3" y="70.2">C0603C222K5RACAUTO</text>
<text x="351.8" y="70.2">C0603C222K5RACAUTO</text>
<text x="82.5" y="74.4">B-</text>
<text x="137.4" y="74.4">B-</text>
<text x="162.4" y="74.4">B-</text>
<text x="173.2" y="72.2">MPZ2012S331ATD25</text>
<text x="239.8" y="74.4">U_PHASE</text>
<text x="252.4" y="74.2">C16</text>
<text x="294.8" y="74.4">V_PHASE</text>
<text x="309.8" y="74.2">C17</text>
<text x="352.2" y="74.4">W_PHASE</text>
<text x="367.3" y="74.2">C18</text>
<text x="199.9" y="78.9">GND</text>
<text x="208.9" y="78.9">B-</text>
<text x="218.9" y="78.9">B-</text>
<text x="239.8" y="79.4">UP_GATE</text>
<text x="248.1" y="83.2">RK73H1JTTD2R20F</text>
<text x="253.6" y="78.9">R3</text>
<text x="294.8" y="79.4">VP_GATE</text>
<text x="305.5" y="83.2">RK73H1JTTD2R20F</text>
<text x="311.1" y="78.9">R4</text>
<text x="352.2" y="79.4">WP_GATE</text>
<text x="362.9" y="83.2">RK73H1JTTD2R20F</text>
<text x="368.5" y="78.9">R5</text>
<text x="239.8" y="84.4">GND_SL</text>
<text x="239.8" y="89.4">UN_GATE</text>
<text x="253.6" y="88.9">R6</text>
<text x="260.6" y="88.2">C0603C222K5RACAUTO</text>
<text x="273.1" y="84.2">C19</text>
<text x="294.8" y="84.4">GND_SL</text>
<text x="294.8" y="89.4">VN_GATE</text>
<text x="311.1" y="88.9">R7</text>
<text x="318" y="88.2">C0603C222K5RACAUTO</text>
<text x="330.5" y="84.2">C20</text>
<text x="352.2" y="84.4">GND_SL</text>
<text x="352.2" y="89.4">WN_GATE</text>
<text x="368.5" y="88.9">R8</text>
<text x="375.5" y="88.2">C0603C222K5RACAUTO</text>
<text x="387.9" y="84.2">C21</text>
<text x="248.3" y="93.2">RK73H1JTTD2R20F</text>
<text x="305.8" y="93.2">RK73H1JTTD2R20F</text>
<text x="363.2" y="93.2">RK73H1JTTD2R20F</text>
<text x="124.5" y="96.6">VDDP</text>
<text x="142.5" y="96.4">VDDC</text>
<text x="163.8" y="96.9">TP10</text>
<text x="309.3" y="99.4" transform="rotate(-90 309.3 99.4)">TP11</text>
<text x="328.5" y="101.4">R9</text>
<text x="329.5" y="96.9">GND_SL</text>
<text x="384.2" y="101.8">OP2</text>
<text x="323.2" y="105.6">RK73H1JTTD12R0F</text>
<text x=".5" y="112.9">C</text>
<text x="12.6" y="113.1">BAT</text>
<text x="97" y="109.4" transform="rotate(-90 97 109.4)">C22</text>
<text x="107.3" y="109.4" transform="rotate(-90 107.3 109.4)">C23</text>
<text x="152.2" y="109.4" transform="rotate(-90 152.2 109.4)">C24</text>
<text x="167.9" y="109.4" transform="rotate(-90 167.9 109.4)">C25</text>
<text x="285.7" y="111.1">ERJMP4PF3M0U (3mΩ/F/2W)</text>
<text x="312.8" y="108.1">R10</text>
<text x="325.5" y="113.3">C0603C223K5RACAUTO</text>
<text x="347.3" y="110.9">C26</text>
<text x="365.9" y="113.3">C0603C102J5GACAUTO</text>
<text x="367.7" y="110.9">C27</text>
<text x="417.6" y="112.9">C</text>
<text x="21.3" y="118.6">D3</text>
<text x="81.9" y="117.1" transform="rotate(-90 81.9 117.1)">CGA3E1X7R1E105K080AC</text>
<text x="100.5" y="117.1" transform="rotate(-90 100.5 117.1)">C0603C104K3RACAUTO</text>
<text x="138.3" y="117.6" transform="rotate(-90 138.3 117.6)">C0603C104K3RACAUTO</text>
<text x="156.8" y="117.1" transform="rotate(-90 156.8 117.1)">CGA3E1X7R1E105K080AC</text>
<text x="308.6" y="116.9">TP12</text>
<text x="20.2" y="121.6">2</text>
<text x="26.1" y="121.6">1</text>
<text x="100.8" y="123.8">GND</text>
<text x="161.9" y="123.8">GND</text>
<text x="323.2" y="125.6">RK73H1JTTD12R0F</text>
<text x="327.8" y="121.3">R12</text>
<text x="384.2" y="121.8">OP1</text>
<text x="17.6" y="126.6">SURA8120T3G</text>
<text x="37.3" y="126.8" transform="rotate(-90 37.3 126.8)">C29</text>
<text x="102.5" y="131">U1</text>
<text x="127.5" y="130.6" transform="rotate(-90 127.5 130.6)">40</text>
<text x="144.9" y="130.6" transform="rotate(-90 144.9 130.6)">38</text>
<text x="184.9" y="126.8">VCP</text>
<text x="319.8" y="126.8">B-</text>
<text x="378.3" y="130.8">C0603C102J5GACAUTO</text>
<text x="380.2" y="128.3">C28</text>
<text x="22.9" y="136.8" transform="rotate(-90 22.9 136.8)">HHXE350GRA470MF61G</text>
<text x="29" y="136.8" transform="rotate(-90 29 136.8)">EC2</text>
<text x="30.4" y="134.3" transform="rotate(-90 30.4 134.3)">C0603X104K5RACAUTO</text>
<text x="121.7" y="133" transform="rotate(-90 121.7 133)">VDDP</text>
<text x="139" y="133" transform="rotate(-90 139 133)">VDDC</text>
<text x="159.7" y="135.3">CP1H</text>
<text x="168.7" y="134.3">48</text>
<text x="179.9" y="136.8">C30</text>
<text x="364.8" y="134.3">B-</text>
<text x="377.2" y="134.3">B-</text>
<text x="80.3" y="141.8">TP8</text>
<text x="96" y="139.3">45</text>
<text x="101.3" y="140.3">VS</text>
<text x="160" y="142.8">CP1L</text>
<text x="168.7" y="141.8">1</text>
<text x="177.9" y="141.3">C0805C224K5RACAUTO</text>
<text x="26.4" y="146.8">TP14</text>
<text x="37.6" y="144.3">GND</text>
<text x="75" y="149.3">IG</text>
<text x="96" y="149.3">14</text>
<text x="159.7" y="147.8">CP2H</text>
<text x="168.7" y="146.8">3</text>
<text x="179.9" y="149.3">C31</text>
<text x="222.6" y="147.3">VSUP</text>
<text x="15.1" y="154.3">LIN</text>
<text x="96" y="154.3">43</text>
<text x="101.3" y="150.3">MON</text>
<text x="101.3" y="155.3">LIN</text>
<text x="160" y="155.3">CP2L</text>
<text x="168.7" y="154.3">4</text>
<text x="177.9" y="153.8">C0805C224K5RACAUTO</text>
<text x="22.6" y="160.5" transform="rotate(-90 22.6 160.5)">2</text>
<text x="96" y="161.7">34</text>
<text x="96" y="156.8">42</text>
<text x="101.3" y="157.8">GND_LIN</text>
<text x="161.2" y="160.3">VCP</text>
<text x="168.7" y="159.3">2</text>
<text x="195.7" y="156.3">C0805C474K5RACAUTO</text>
<text x="202.9" y="158.3">C32</text>
<text x="298.7" y="159.3">TP16</text>
<text x="371.1" y="159.3">TP17</text>
<text x="21.5" y="167" transform="rotate(-90 21.5 167)">C0603C221J5GACAUTO</text>
<text x="27.1" y="164.8" transform="rotate(-90 27.1 164.8)">C33</text>
<text x="39.3" y="164">5V_EXT</text>
<text x="46.4" y="164.3">TP13</text>
<text x="53.9" y="162.8">TP15</text>
<text x="67.6" y="165">C0603C104K3RACAUTO</text>
<text x="96" y="166.7">33</text>
<text x="101.3" y="162.8">VAREF</text>
<text x="101.3" y="167.8">GND_REF</text>
<text x="161.2" y="165.3">VSD</text>
<text x="168.7" y="164.2">47</text>
<text x="209.5" y="166.7">R13</text>
<text x="252.3" y="166.7">U_PHASE</text>
<text x="265.4" y="166.2">R14</text>
<text x="306.8" y="166.7">VU_IN</text>
<text x="324.8" y="166.7">V_PHASE</text>
<text x="337.8" y="166.2">R15</text>
<text x="379.5" y="166.7">VV_IN</text>
<text x="20.1" y="171.7" transform="rotate(-90 20.1 171.7)">D4</text>
<text x="21.2" y="173" transform="rotate(-90 21.2 173)">1</text>
<text x="26.8" y="172.2" transform="rotate(-90 26.8 172.2)">PESD1LIN</text>
<text x="69.5" y="169">C34</text>
<text x="96" y="171.7">41</text>
<text x="101.3" y="172.7">VDD_EXT</text>
<text x="160.9" y="170.2">VDH</text>
<text x="168.7" y="169.2">44</text>
<text x="182.4" y="169.2">VDH</text>
<text x="203.9" y="169" transform="rotate(-90 203.9 169)">C39</text>
<text x="207.1" y="170">RK73H1JTTD2R20F</text>
<text x="260.8" y="170.5">RK73H1JTTD10R0F</text>
<text x="305.3" y="173.3">C35</text>
<text x="333.2" y="170.5">RK73H1JTTD10R0F</text>
<text x="377.7" y="173.3">C36</text>
<text x="42.1" y="174.2" transform="rotate(-90 42.1 174.2)">C37</text>
<text x="52" y="174.7" transform="rotate(-90 52 174.7)">C38</text>
<text x="96" y="176.8">24</text>
<text x="96" y="179.2">27</text>
<text x="101.3" y="177.8">P0_3</text>
<text x="191.3" y="179.3">TP20</text>
<text x="303.4" y="175.7">C0603C471J5GACAUTO</text>
<text x="375.8" y="175.7">C0603C471J5GACAUTO</text>
<text x=".5" y="185.7">B</text>
<text x="27" y="182" transform="rotate(-90 27 182)">CGA3E1X7R1E105K080AC</text>
<text x="45.4" y="185" transform="rotate(-90 45.4 185)">C0603C104K3RACAUTO</text>
<text x="96" y="181.7">25</text>
<text x="101.3" y="180.2">P1_4</text>
<text x="101.3" y="182.7">P0_2</text>
<text x="161.3" y="185.3">GH1</text>
<text x="168.7" y="184.2">9</text>
<text x="179.9" y="184.2">UP_GATE</text>
<text x="200.2" y="184.2" transform="rotate(-90 200.2 184.2)">C1206C225K5RACAUTO</text>
<text x="302.3" y="184.2">GND</text>
<text x="374.7" y="184.2">GND</text>
<text x="417.6" y="185.7">B</text>
<text x="78" y="191.2">TP3</text>
<text x="96" y="191.7">30</text>
<text x="96" y="189.2">23</text>
<text x="101.3" y="190.2">P0_1</text>
<text x="161.5" y="187.7">SH1</text>
<text x="168.7" y="186.7">8</text>
<text x="182.4" y="186.7">VU_IN</text>
<text x="191.3" y="189.2">TP24</text>
<text x="298.7" y="191.7">TP27</text>
<text x="321.5" y="189.7">VSUP</text>
<text x="371.1" y="191.7">TP28</text>
<text x="22.6" y="194.2">GND</text>
<text x="45.1" y="194.2">GND</text>
<text x="96" y="194.2">16</text>
<text x="96" y="196.7">17</text>
<text x="101.3" y="195.2">P1_1</text>
<text x="101.3" y="197.7">P1_2</text>
<text x="101.3" y="192.7">P2_2</text>
<text x="161.3" y="195.2">GH2</text>
<text x="161.5" y="197.7">SH2</text>
<text x="168.7" y="194.2">7</text>
<text x="168.7" y="196.7">6</text>
<text x="179.9" y="194.2">VP_GATE</text>
<text x="182.4" y="196.7">VV_IN TP30</text>
<text x="207.4" y="194.2">GND</text>
<text x="32.8" y="202.2">5V_EXT</text>
<text x="96" y="199.2">35</text>
<text x="101.3" y="200.2">P2_3</text>
<text x="161.3" y="202.7">GH3</text>
<text x="168.7" y="201.7">5</text>
<text x="179.9" y="201.7">WP_GATE</text>
<text x="252.3" y="199.2">W_PHASE R16</text>
<text x="260.8" y="203">RK73H1JTTD10R0F</text>
<text x="306.3" y="199.2">VW_IN</text>
<text x="333.4" y="203">RK73H1JTTD1001F</text>
<text x="337.8" y="198.7">R18</text>
<text x="381.2" y="199.2">VDH</text>
<text x="26.4" y="204.2">TP33</text>
<text x="161.5" y="205.2">SH3</text>
<text x="168.7" y="204.2">46</text>
<text x="182.4" y="204.2">VW_IN</text>
<text x="191.3" y="206.7">TP31</text>
<text x="303.4" y="208.2">C0603C471J5GACAUTO</text>
<text x="305.3" y="205.7">C40</text>
<text x="376.2" y="208.2">DNI/K/1608</text>
<text x="377.5" y="206">C41</text>
<text x="38.8" y="215.7">R22</text>
<text x="96" y="211.7">32</text>
<text x="101.3" y="212.7">P2_4</text>
<text x="161.6" y="212.7">GL1</text>
<text x="168.7" y="211.7">13</text>
<text x="179.9" y="211.7">UN_GATE</text>
<text x="196.3" y="211.7">TP34</text>
<text x="37.4" y="217.7">RK73H1JTTD5101F</text>
<text x="96" y="216.6">15</text>
<text x="96" y="221.7">29</text>
<text x="101.3" y="217.7">P1_0</text>
<text x="161.6" y="217.7">GL2</text>
<text x="168.7" y="216.6">12</text>
<text x="168.7" y="221.7">11</text>
<text x="179.9" y="216.6">VN_GATE</text>
<text x="179.9" y="221.7">WN_GATE</text>
<text x="201.3" y="216.7">TP36</text>
<text x="302.3" y="216.6">GND</text>
<text x="374.7" y="216.6">GND</text>
<text x="78.8" y="226.7">VDDP</text>
<text x="101.3" y="222.7">P2_0</text>
<text x="161.6" y="222.7">GL3</text>
<text x="25.1" y="228.4">C42</text>
<text x="42.3" y="228.1">R23</text>
<text x="42.3" y="230.4">ERTJ1VG103FM</text>
<text x="73.6" y="231.6" transform="rotate(-90 73.6 231.6)">R19</text>
<text x="156.7" y="230.2">GND_SL</text>
<text x="168.7" y="229.2">10</text>
<text x="179.9" y="229.2">GND_SL</text>
<text x="254" y="228.7">MH3</text>
<text x="268.4" y="228.4">H1</text>
<text x="275.9" y="228.4">H2</text>
<text x="283.3" y="228.4">H3</text>
<text x="296.5" y="228.7">MH1</text>
<text x="303.9" y="228.7">MH2</text>
<text x="392.9" y="232.1">VDDP</text>
<text x="52.5" y="237.9">STPS140Z-Y</text>
<text x="64.4" y="235.4">D5</text>
<text x="71.1" y="237.9" transform="rotate(-90 71.1 237.9)">RK73H1JTTD1002F</text>
<text x="96" y="239.1">22</text>
<text x="161.5" y="235.2">OP2</text>
<text x="168.7" y="234.1">36</text>
<text x="168.7" y="239.1">37</text>
<text x="184.9" y="234.1">OP2</text>
<text x="184.9" y="239.1">OP1</text>
<text x="374.1" y="239.9">VDDP</text>
<text x="14.9" y="244.4" transform="rotate(-90 14.9 244.4)">C0603C103K3RACAUTO</text>
<text x="37.6" y="244.1">GND</text>
<text x="57.5" y="243.9">RESET</text>
<text x="101.3" y="240.1">RESET</text>
<text x="160.7" y="245.1">P0_4</text>
<text x="161.5" y="240.1">OP1</text>
<text x="168.7" y="244.1">18</text>
<text x="361.8" y="242.4">SWD_IO</text>
<text x="387" y="241.6">SWD_IO</text>
<text x="45.8" y="250.3">C0603C103K3RACAUTO</text>
<text x="70.5" y="247.9">C43</text>
<text x="96" y="246.6">20</text>
<text x="101.3" y="247.6">TMS</text>
<text x="160.7" y="247.6">P2_5</text>
<text x="160.7" y="250.1">P1_3</text>
<text x="168.7" y="246.6">31</text>
<text x="168.7" y="249.1">26</text>
<text x="168.7" y="251.6">21</text>
<text x="202.4" y="251.6">SWD_CLK</text>
<text x="244.1" y="249.4" transform="rotate(-90 244.1 249.4)">C44</text>
<text x="254.1" y="249.4" transform="rotate(-90 254.1 249.4)">C45</text>
<text x="272.1" y="248.4">C47</text>
<text x="278.3" y="248.6">C0603C223K5RACAUTO</text>
<text x="369.3" y="247.4">SWD_CLK</text>
<text x="385.6" y="246.4">SWD_CLK</text>
<text x="387.2" y="251.6">RESET</text>
<text x="80" y="257.8">GND</text>
<text x="127.2" y="257.8" transform="rotate(-90 127.2 257.8)">19</text>
<text x="129.7" y="257.8" transform="rotate(-90 129.7 257.8)">28</text>
<text x="131" y="255.3" transform="rotate(-90 131 255.3)">GND</text>
<text x="132.2" y="257.8" transform="rotate(-90 132.2 257.8)">39</text>
<text x="133.5" y="255.3" transform="rotate(-90 133.5 255.3)">GND</text>
<text x="136" y="255.3" transform="rotate(-90 136 255.3)">GND</text>
<text x="160.7" y="252.6">P0_0</text>
<text x="237.7" y="257.4" transform="rotate(-90 237.7 257.4)">C1206C105K5RACAUTO</text>
<text x="247.6" y="257.4" transform="rotate(-90 247.6 257.4)">C1206C105K5RACAUTO</text>
<text x="284.8" y="254.1">B-</text>
<text x="362.9" y="252.4">RESET</text>
<text x="375.7" y="254.9">GND</text>
<text x=".5" y="258.6">A</text>
<text x="72.8" y="262.1">VDDP</text>
<text x="100" y="258.3">ARISU-BLMS</text>
<text x="181.2" y="263.1">R25</text>
<text x="264.8" y="259.1">GND_MOTOR</text>
<text x="417.6" y="258.6">A</text>
<text x="179.8" y="265.1">RK73H1JTTD4701F</text>
<text x="51.2" y="274.1">RK73H1JTTD1003F</text>
<text x="70.3" y="271.1">R26</text>
<text x="132.5" y="274.1">GND</text>
<text x="179.9" y="271.6">GND</text>
<text x="319.8" y="270.8">Title</text>
<text x="65" y="279.1">SWD_IO</text>
<text x="243.6" y="281.5">GND</text>
<text x="256.1" y="281.5">B-</text>
<text x="319.8" y="278.3">Size</text>
<text x="322.3" y="280.8">C</text>
<text x="329.8" y="278.3">Document Number</text>
<text x="402.2" y="280.8">Ver.0.06</text>
<text x="402.2" y="278.3">Rev</text>
<text x="319.8" y="285.8">Date:</text>
<text x="327.8" y="286">2018.02.01</text>
<text x="369.7" y="285.8">Sheet</text>
<text x="382.2" y="285.8">1</text>
<text x="389.7" y="285.8">of</text>
<text x="397.2" y="285.8">1</text>
<text x="43.4" y="296.3">5</text>
<text x="126.3" y="296.3">4</text>
<text x="209.2" y="296.3">3</text>
<text x="292.1" y="296.3">2</text>
<text x="375" y="296.3">1</text>
</g>
</svg>
